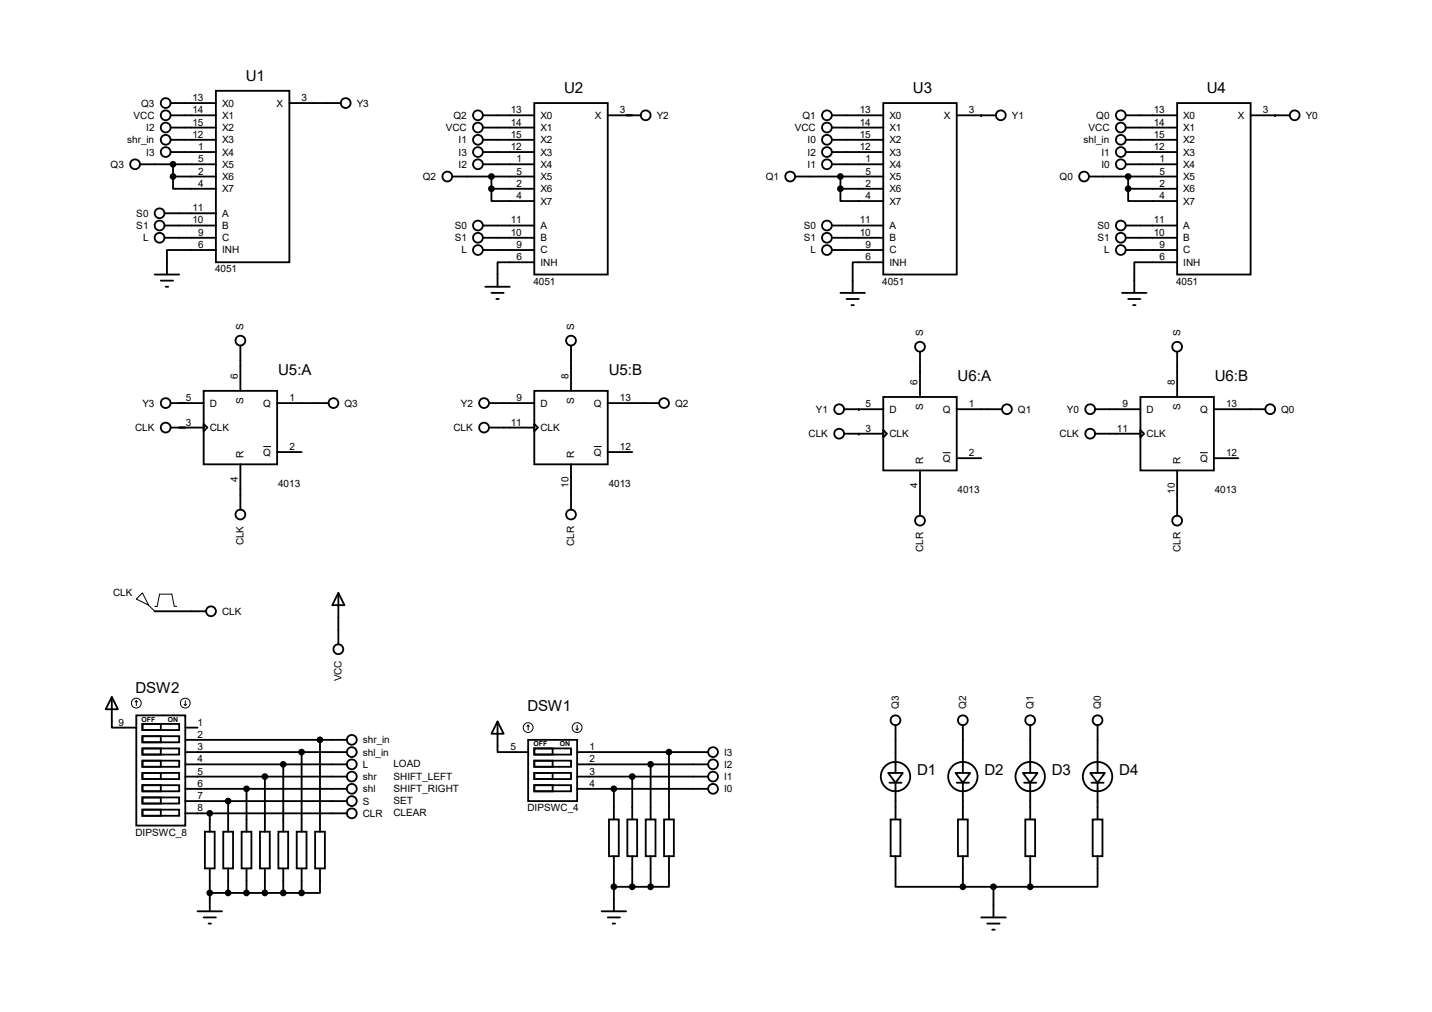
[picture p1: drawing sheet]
<svg xmlns="http://www.w3.org/2000/svg" width="297mm" height="210mm" viewBox="0 0 297 210" stroke-linecap="round" stroke-linejoin="round" font-family="sans-serif">
<g fill="none" stroke="#000" stroke-width=".38">
<path d="M44.8 18.8h15.2v35.6h-15.2zM29 34.1h15.8M35.4 23.9h9.4M35.4 21.4h9.4M35.4 26.5h9.4M35.4 29h9.4M35.4 31.5h9.4M35.9 36.6v2.6h8.9M35.9 36.6h8.9M35.9 34.1v2.5M60 21.4h10.7M93.8 36.6h17"/>
<path d="M100.2 23.9h10.6M100.2 26.5h10.6M100.2 29h10.6M100.2 31.5h10.6M100.2 34.1h10.6M101.9 39.2v2.5h8.9M101.9 39.2h8.9M101.9 36.6v2.6M110.8 21.4h15.3v35.5h-15.3zM126.1 23.9h6.8M164.9 36.6h18.3M172.5 23.9h10.7"/>
<path d="M172.5 26.5h10.7M172.5 29h10.7M172.5 31.5h10.7M172.5 34.1h10.7M174.3 39.2v2.5h8.9M174.3 39.2h8.9M174.3 36.6v2.6M183.2 21.4h15.3v35.5h-15.3zM198.5 23.9h8.1M225.9 36.6h18.3M233.5 23.9h10.7M233.5 26.5h10.7"/>
<path d="M233.5 29h10.7M233.5 31.5h10.7M233.5 34.1h10.7M234 39.2v2.5h10.2M234 39.2h10.2M234 36.6v2.6M244.2 21.4h15.2v35.5h-15.2zM259.4 23.9h8.1M32.1 56.9h5.1M33.4 58.2h2.5M34.1 49.3h10.7M34.1 46.8h10.7"/>
<path d="M34.1 44.2h10.7M34.4 59.5h.5M44.8 51.9h-10.2v5M100.2 49.3h10.6M100.2 46.8h10.6M100.2 51.9h10.6M100.7 59.5h5M110.8 54.4h-7.6v5.1M172.5 49.3h10.7M172.5 46.8h10.7M172.5 51.9h10.7M183.2 54.4h-6.3v6.3"/>
<path d="M233.5 49.3h10.7M233.5 46.8h10.7M233.5 51.9h10.7M244.2 54.4h-8.9v6.3M49.9 71.7v9.4M101.9 60.7h2.6M103 62h.5M118.4 71.7v9.4M174.3 60.7h5.1M175.6 62h2.5M176.6 63.3h.5M190.8 72.9v9.4"/>
<path d="M232.7 60.7h5.1M234 62h2.6M235 63.3h.5M244.2 72.9v9.4M35.4 88.7h6.8M35.4 83.6h6.8M42.2 81.1h15.3v15.2h-15.3zM42.2 87.9l.8 .8-.8 .8zM49.9 96.3v9.4M57.5 83.6h10.7M57.5 93.8h5.1M101.4 88.7h9.4"/>
<path d="M101.4 83.6h9.4M110.8 81.1h15.3v15.2h-15.3zM110.8 87.9l.8 .8-.8 .8zM118.4 96.3v9.4M126.1 83.6h10.6M126.1 93.8h5M175.1 90h8.1M175.1 84.9h8.1M183.2 82.3h15.3v15.3h-15.3zM183.2 89.2l.8 .8-.8 .7zM190.8 97.6v9.4M198.5 84.9h9.4"/>
<path d="M198.5 95h5M227.2 90h9.4M227.2 84.9h9.4M236.6 82.3h15.2v15.3h-15.2zM236.6 89.2l.7 .8-.7 .7zM244.2 97.6v9.4M251.8 84.9h10.7M251.8 95h5.1M32.1 126.8h10.7M70.2 123l1.3 2.5h-2.6zM70.2 123v10.6M23.2 144.6l1.3 2.5h-2.6z"/>
<path d="M23.2 144.6v6.3h5.1M28.3 148.4h10.1v22.8h-10.1zM29.5 150.2h7.7v1.2h-7.7zM29.5 150.2h3.9v1.2h-3.9zM29.5 152.7h7.7v1.3h-7.7zM29.5 152.7h3.9v1.3h-3.9zM29.5 155.2h7.7v1.3h-7.7zM29.5 155.2h3.9v1.3h-3.9zM29.5 157.8h7.7v1.2h-7.7zM29.5 157.8h3.9v1.2h-3.9zM38.4 153.5h33.6M38.4 156h33.6"/>
<path d="M38.4 158.5h33.6M38.4 150.9h2.6M58.8 158.5v14M62.6 156v16.5M66.4 153.5v19M103.2 149.6l1.3 2.6h-2.6zM103.2 149.6v6.4h6.4M109.6 153.5h10.1v12.7h-10.1zM110.8 155.2h7.6v1.3h-7.6zM110.8 155.2h3.8v1.3h-3.8zM110.8 157.8h7.6v1.2h-7.6zM110.8 157.8h3.8v1.2h-3.8z"/>
<path d="M119.7 156h27.2M119.7 158.5h27.2M135 158.5v11.5M138.8 156v14M185.8 150.4v9.9M199.7 150.4v9.9M213.7 150.4v9.9M227.7 150.4v9.9M29.5 160.3h7.7v1.3h-7.7zM29.5 160.3h3.9v1.3h-3.9zM29.5 162.9h7.7v1.2h-7.7zM29.5 162.9h3.9v1.2h-3.9z"/>
<path d="M29.5 165.4h7.7v1.3h-7.7zM29.5 165.4h3.9v1.3h-3.9zM29.5 167.9h7.7v1.3h-7.7zM29.5 167.9h3.9v1.3h-3.9zM38.4 168.7h33.6M38.4 161.1h33.6M38.4 163.6h33.6M38.4 166.2h33.6M42.5 172.5h2v7.6h-2zM43.5 168.7v3.8M46.3 172.5h2v7.6h-2zM47.3 166.2v6.3"/>
<path d="M50.1 172.5h2.1v7.6h-2.1zM51.1 163.6v8.9M53.9 172.5h2.1v7.6h-2.1zM54.9 161.1v11.4M57.7 172.5h2.1v7.6h-2.1zM61.5 172.5h2.1v7.6h-2.1zM65.4 172.5h2v7.6h-2zM110.8 160.3h7.6v1.3h-7.6zM110.8 160.3h3.8v1.3h-3.8zM110.8 162.9h7.6v1.2h-7.6zM110.8 162.9h3.8v1.2h-3.8zM119.7 161.1h27.2"/>
<path d="M119.7 163.6h27.2M126.3 170h2.1v7.6h-2.1zM127.3 163.6v6.4M127.3 177.6v11.4M130.1 170h2.1v7.6h-2.1zM131.1 161.1v8.9M131.1 177.6v6.3M133.9 170h2.1v7.6h-2.1zM135 177.6v6.3M137.7 170h2.1v7.6h-2.1zM138.8 177.6v6.3h-3.8M184.2 160.3h3.1l-1.5 2z"/>
<path d="M184.5 162.3h2.5M184.7 170h2.1v7.6h-2.1zM185.8 177.6v6.3h13.9M185.8 162.3v7.7M198.2 160.3h3l-1.5 2zM198.5 162.3h2.5M198.7 170h2v7.6h-2zM199.7 162.3v7.7M199.7 177.6v6.3M212.2 160.3h3l-1.5 2zM212.4 162.3h2.6M212.7 170h2v7.6h-2z"/>
<path d="M213.7 162.3v7.7M213.7 177.6v6.3M226.1 160.3h3.1l-1.5 2zM226.4 162.3h2.5M226.6 170h2.1v7.6h-2.1zM227.7 177.6v6.3h-14M227.7 162.3v7.7M41 189h5.1M42.2 190.3h2.6M43.3 191.6h.5M43.5 185.2h19.1M43.5 180.1v8.9"/>
<path d="M47.3 180.1v5.1M51.1 180.1v5.1M54.9 180.1v5.1M58.8 180.1v5.1M62.6 180.1v5.1M66.4 180.1v5.1h-3.8M124.8 189h5.1M126.1 190.3h2.5M127.1 191.6h.5M127.3 183.9h7.7M199.7 183.9h14M203.5 190.3h5.1"/>
<path d="M204.8 191.6h2.5M205.8 192.8h.5M206.1 183.9v6.4"/>
<circle cx="28" cy="34.1" r="1.02"/>
<circle cx="34.4" cy="31.5" r="1.02"/>
<circle cx="34.4" cy="29" r="1.02"/>
<circle cx="34.4" cy="21.4" r="1.02"/>
<circle cx="34.4" cy="23.9" r="1.02"/>
<circle cx="34.4" cy="26.5" r="1.02"/>
<circle cx="35.9" cy="34.1" r=".51"/>
<circle cx="35.9" cy="36.6" r=".51"/>
<circle cx="71.7" cy="21.4" r="1.02"/>
<circle cx="92.8" cy="36.6" r="1.02"/>
<circle cx="99.1" cy="31.5" r="1.02"/>
<circle cx="99.1" cy="34.1" r="1.02"/>
<circle cx="99.1" cy="29" r="1.02"/>
<circle cx="99.1" cy="23.9" r="1.02"/>
<circle cx="99.1" cy="26.5" r="1.02"/>
<circle cx="101.9" cy="36.6" r=".51"/>
<circle cx="101.9" cy="39.2" r=".51"/>
<circle cx="133.9" cy="23.9" r="1.02"/>
<circle cx="163.9" cy="36.6" r="1.02"/>
<circle cx="171.5" cy="29" r="1.02"/>
<circle cx="171.5" cy="23.9" r="1.02"/>
<circle cx="171.5" cy="26.5" r="1.02"/>
<circle cx="171.5" cy="34.1" r="1.02"/>
<circle cx="171.5" cy="31.5" r="1.02"/>
<circle cx="174.3" cy="36.6" r=".51"/>
<circle cx="174.3" cy="39.2" r=".51"/>
<circle cx="207.6" cy="23.9" r="1.02"/>
<circle cx="224.9" cy="36.6" r="1.02"/>
<circle cx="232.5" cy="31.5" r="1.02"/>
<circle cx="232.5" cy="26.5" r="1.02"/>
<circle cx="232.5" cy="23.9" r="1.02"/>
<circle cx="232.5" cy="34.1" r="1.02"/>
<circle cx="232.5" cy="29" r="1.02"/>
<circle cx="234" cy="39.2" r=".51"/>
<circle cx="234" cy="36.6" r=".51"/>
<circle cx="268.6" cy="23.9" r="1.02"/>
<circle cx="33.1" cy="46.8" r="1.02"/>
<circle cx="33.1" cy="49.3" r="1.02"/>
<circle cx="33.1" cy="44.2" r="1.02"/>
<circle cx="99.1" cy="51.9" r="1.02"/>
<circle cx="99.1" cy="49.3" r="1.02"/>
<circle cx="99.1" cy="46.8" r="1.02"/>
<circle cx="171.5" cy="46.8" r="1.02"/>
<circle cx="171.5" cy="51.9" r="1.02"/>
<circle cx="171.5" cy="49.3" r="1.02"/>
<circle cx="232.5" cy="46.8" r="1.02"/>
<circle cx="232.5" cy="51.9" r="1.02"/>
<circle cx="232.5" cy="49.3" r="1.02"/>
<circle cx="49.9" cy="70.7" r="1.02"/>
<circle cx="118.4" cy="70.7" r="1.02"/>
<circle cx="190.8" cy="71.9" r="1.02"/>
<circle cx="244.2" cy="71.9" r="1.02"/>
<circle cx="34.4" cy="88.7" r="1.02"/>
<circle cx="34.4" cy="83.6" r="1.02"/>
<circle cx="69.2" cy="83.6" r="1.02"/>
<circle cx="100.4" cy="83.6" r="1.02"/>
<circle cx="100.4" cy="88.7" r="1.02"/>
<circle cx="137.7" cy="83.6" r="1.02"/>
<circle cx="174.1" cy="90" r="1.02"/>
<circle cx="174.1" cy="84.9" r="1.02"/>
<circle cx="208.9" cy="84.9" r="1.02"/>
<circle cx="226.1" cy="90" r="1.02"/>
<circle cx="226.1" cy="84.9" r="1.02"/>
<circle cx="263.5" cy="84.9" r="1.02"/>
<circle cx="49.9" cy="106.7" r="1.02"/>
<circle cx="118.4" cy="106.7" r="1.02"/>
<circle cx="190.8" cy="108" r="1.02"/>
<circle cx="244.2" cy="108" r="1.02"/>
<circle cx="43.8" cy="126.8" r="1.02"/>
<circle cx="70.2" cy="134.7" r="1.02"/>
<circle cx="58.8" cy="158.5" r=".51"/>
<circle cx="62.6" cy="156" r=".51"/>
<circle cx="66.4" cy="153.5" r=".51"/>
<circle cx="73" cy="153.5" r="1.02"/>
<circle cx="73" cy="156" r="1.02"/>
<circle cx="73" cy="158.5" r="1.02"/>
<circle cx="135" cy="158.5" r=".51"/>
<circle cx="138.8" cy="156" r=".51"/>
<circle cx="147.9" cy="158.5" r="1.02"/>
<circle cx="147.9" cy="156" r="1.02"/>
<circle cx="185.8" cy="149.4" r="1.02"/>
<circle cx="199.7" cy="149.4" r="1.02"/>
<circle cx="213.7" cy="149.4" r="1.02"/>
<circle cx="227.7" cy="149.4" r="1.02"/>
<circle cx="43.5" cy="168.7" r=".51"/>
<circle cx="47.3" cy="166.2" r=".51"/>
<circle cx="51.1" cy="163.6" r=".51"/>
<circle cx="54.9" cy="161.1" r=".51"/>
<circle cx="73" cy="161.1" r="1.02"/>
<circle cx="73" cy="166.2" r="1.02"/>
<circle cx="73" cy="163.6" r="1.02"/>
<circle cx="73" cy="168.7" r="1.02"/>
<circle cx="127.3" cy="163.6" r=".51"/>
<circle cx="131.1" cy="161.1" r=".51"/>
<circle cx="147.9" cy="163.6" r="1.02"/>
<circle cx="147.9" cy="161.1" r="1.02"/>
<circle cx="185.8" cy="161.1" r="3"/>
<circle cx="199.7" cy="161.1" r="3"/>
<circle cx="213.7" cy="161.1" r="3"/>
<circle cx="227.7" cy="161.1" r="3"/>
<circle cx="43.5" cy="185.2" r=".51"/>
<circle cx="47.3" cy="185.2" r=".51"/>
<circle cx="51.1" cy="185.2" r=".51"/>
<circle cx="54.9" cy="185.2" r=".51"/>
<circle cx="58.8" cy="185.2" r=".51"/>
<circle cx="62.6" cy="185.2" r=".51"/>
<circle cx="127.3" cy="183.9" r=".51"/>
<circle cx="131.1" cy="183.9" r=".51"/>
<circle cx="135" cy="183.9" r=".51"/>
<circle cx="199.7" cy="183.9" r=".51"/>
<circle cx="206.1" cy="183.9" r=".51"/>
<circle cx="213.7" cy="183.9" r=".51"/>
</g>
<g fill="#000">
<circle cx="35.9" cy="34.1" r=".51"/>
<circle cx="35.9" cy="36.6" r=".51"/>
<circle cx="101.9" cy="36.6" r=".51"/>
<circle cx="101.9" cy="39.2" r=".51"/>
<circle cx="174.3" cy="36.6" r=".51"/>
<circle cx="174.3" cy="39.2" r=".51"/>
<circle cx="203.5" cy="23.9" r=".19"/>
<circle cx="234" cy="39.2" r=".51"/>
<circle cx="234" cy="36.6" r=".51"/>
<circle cx="264.5" cy="23.9" r=".19"/>
<circle cx="178.1" cy="84.9" r=".19"/>
<circle cx="178.1" cy="90" r=".19"/>
<circle cx="58.8" cy="158.5" r=".51"/>
<circle cx="62.6" cy="156" r=".51"/>
<circle cx="66.4" cy="153.5" r=".51"/>
<circle cx="135" cy="158.5" r=".51"/>
<circle cx="138.8" cy="156" r=".51"/>
<circle cx="43.5" cy="168.7" r=".51"/>
<circle cx="47.3" cy="166.2" r=".51"/>
<circle cx="51.1" cy="163.6" r=".51"/>
<circle cx="54.9" cy="161.1" r=".51"/>
<circle cx="127.3" cy="163.6" r=".51"/>
<circle cx="131.1" cy="161.1" r=".51"/>
<circle cx="43.5" cy="185.2" r=".51"/>
<circle cx="47.3" cy="185.2" r=".51"/>
<circle cx="51.1" cy="185.2" r=".51"/>
<circle cx="54.9" cy="185.2" r=".51"/>
<circle cx="58.8" cy="185.2" r=".51"/>
<circle cx="62.6" cy="185.2" r=".51"/>
<circle cx="127.3" cy="183.9" r=".51"/>
<circle cx="131.1" cy="183.9" r=".51"/>
<circle cx="135" cy="183.9" r=".51"/>
<circle cx="199.7" cy="183.9" r=".51"/>
<circle cx="206.1" cy="183.9" r=".51"/>
<circle cx="213.7" cy="183.9" r=".51"/>
</g>
<g fill="none" stroke="#000" stroke-width=".21">
<path d="M54.6 92.6h1.6M123.2 92.6h1.6M195.6 93.9h1.6M248.9 93.9h1.6M28.3 124.2l1.2-1.2 1.3 2.5zM30.8 125.5l1.3 1.3M32.1 125.8h.5l.5-2.6h2.5l.5 2.6h.6M28.3 145.3l-.3 .3M28.3 145.3l.2 .3M28.3 145.3v1M38.2 146.1l.2 .2M38.4 145.3v1"/>
<path d="M38.7 146.1l-.3 .2M109.6 150.4l-.3 .3M109.6 150.4l.2 .3M109.6 150.4v1M119.5 151.2l.2 .2M119.7 150.4v1M120 151.2l-.3 .2"/>
<circle cx="28.3" cy="145.8" r="1.02"/>
<circle cx="38.4" cy="145.8" r="1.02"/>
<circle cx="109.6" cy="150.9" r="1.02"/>
<circle cx="119.7" cy="150.9" r="1.02"/>
</g>
<g font-size="3.1">
<text x="51" y="16.7">U1</text>
<text x="117" y="19.3">U2</text>
<text x="189.4" y="19.3">U3</text>
<text x="250.3" y="19.3">U4</text>
<text x="57.7" y="77.7">U5:A</text>
<text x="126.3" y="77.7">U5:B</text>
<text x="198.6" y="79">U6:A</text>
<text x="252" y="79">U6:B</text>
<text x="28.1" y="143.7">DSW2</text>
<text x="109.4" y="147.5">DSW1</text>
<text x="190.2" y="160.7">D1</text>
<text x="204.2" y="160.7">D2</text>
<text x="218.2" y="160.7">D3</text>
<text x="232.2" y="160.7">D4</text>
</g>
<g font-size="2.1">
<text x="29.3" y="22.1">Q3</text>
<text x="39.9" y="21">13</text>
<text x="39.9" y="23.5">14</text>
<text x="46.1" y="22.1">X0</text>
<text x="57.4" y="22.1">X</text>
<text x="62.6" y="21">3</text>
<text x="74" y="22.1">Y3</text>
<text x="106" y="23.5">13</text>
<text x="128.6" y="23.5">3</text>
<text x="178.3" y="23.5">13</text>
<text x="201" y="23.5">3</text>
<text x="239.3" y="23.5">13</text>
<text x="262" y="23.5">3</text>
<text x="26.4" y="29.7">shr_in</text>
<text x="27.7" y="24.6">VCC</text>
<text x="30.3" y="27.2">I2</text>
<text x="39.9" y="26">15</text>
<text x="39.9" y="28.6">12</text>
<text x="46.1" y="24.6">X1</text>
<text x="46.1" y="27.2">X2</text>
<text x="46.1" y="29.7">X3</text>
<text x="92.5" y="27.2">VCC</text>
<text x="94.1" y="24.6">Q2</text>
<text x="95.1" y="29.7">I1</text>
<text x="106" y="26">14</text>
<text x="106" y="28.6">15</text>
<text x="112.1" y="24.6">X0</text>
<text x="112.1" y="27.2">X1</text>
<text x="112.1" y="29.7">X2</text>
<text x="123.4" y="24.6">X</text>
<text x="136.2" y="24.6">Y2</text>
<text x="164.8" y="27.2">VCC</text>
<text x="166.5" y="24.6">Q1</text>
<text x="167.5" y="29.7">I0</text>
<text x="178.3" y="26">14</text>
<text x="178.3" y="28.6">15</text>
<text x="184.5" y="24.6">X0</text>
<text x="184.5" y="27.2">X1</text>
<text x="184.5" y="29.7">X2</text>
<text x="195.8" y="24.6">X</text>
<text x="209.9" y="24.6">Y1</text>
<text x="224.7" y="29.7">shl_in</text>
<text x="225.8" y="27.2">VCC</text>
<text x="227.4" y="24.6">Q0</text>
<text x="239.3" y="26">14</text>
<text x="239.3" y="28.6">15</text>
<text x="245.4" y="24.6">X0</text>
<text x="245.4" y="27.2">X1</text>
<text x="245.4" y="29.7">X2</text>
<text x="256.7" y="24.6">X</text>
<text x="270.8" y="24.6">Y0</text>
<text x="22.9" y="34.8">Q3</text>
<text x="30.3" y="32.3">I3</text>
<text x="41.1" y="31.1">1</text>
<text x="41.1" y="33.7">5</text>
<text x="46.1" y="32.3">X4</text>
<text x="46.1" y="34.8">X5</text>
<text x="95.1" y="32.3">I3</text>
<text x="95.1" y="34.8">I2</text>
<text x="106" y="31.1">12</text>
<text x="107.1" y="33.7">1</text>
<text x="112.1" y="32.3">X3</text>
<text x="112.1" y="34.8">X4</text>
<text x="167.5" y="32.3">I2</text>
<text x="167.5" y="34.8">I1</text>
<text x="178.3" y="31.1">12</text>
<text x="179.5" y="33.7">1</text>
<text x="184.5" y="32.3">X3</text>
<text x="184.5" y="34.8">X4</text>
<text x="228.5" y="32.3">I1</text>
<text x="228.5" y="34.8">I0</text>
<text x="239.3" y="31.1">12</text>
<text x="240.5" y="33.7">1</text>
<text x="245.4" y="32.3">X3</text>
<text x="245.4" y="34.8">X4</text>
<text x="41.1" y="36.2">2</text>
<text x="41.1" y="38.7">4</text>
<text x="46.1" y="37.3">X6</text>
<text x="46.1" y="39.9">X7</text>
<text x="87.7" y="37.3">Q2</text>
<text x="107.1" y="36.2">5</text>
<text x="107.1" y="38.7">2</text>
<text x="107.1" y="41.3">4</text>
<text x="112.1" y="37.3">X5</text>
<text x="112.1" y="39.9">X6</text>
<text x="158.8" y="37.3">Q1</text>
<text x="179.5" y="36.2">5</text>
<text x="179.5" y="38.7">2</text>
<text x="179.5" y="41.3">4</text>
<text x="184.5" y="37.3">X5</text>
<text x="184.5" y="39.9">X6</text>
<text x="219.8" y="37.3">Q0</text>
<text x="240.5" y="36.2">5</text>
<text x="240.5" y="38.7">2</text>
<text x="240.5" y="41.3">4</text>
<text x="245.4" y="37.3">X5</text>
<text x="245.4" y="39.9">X6</text>
<text x="28.3" y="47.5">S1</text>
<text x="28.3" y="45">S0</text>
<text x="39.9" y="43.8">11</text>
<text x="39.9" y="46.4">10</text>
<text x="46.1" y="45">A</text>
<text x="46.1" y="47.5">B</text>
<text x="94.3" y="47.5">S0</text>
<text x="106" y="46.4">11</text>
<text x="112.1" y="42.4">X7</text>
<text x="112.1" y="47.5">A</text>
<text x="166.7" y="47.5">S0</text>
<text x="178.3" y="46.4">11</text>
<text x="184.5" y="42.4">X7</text>
<text x="184.5" y="47.5">A</text>
<text x="227.7" y="47.5">S0</text>
<text x="239.3" y="46.4">11</text>
<text x="245.4" y="42.4">X7</text>
<text x="245.4" y="47.5">A</text>
<text x="29.7" y="50">L</text>
<text x="41.1" y="48.9">9</text>
<text x="41.1" y="51.4">6</text>
<text x="46.1" y="50">C</text>
<text x="46.1" y="52.6">INH</text>
<text x="94.3" y="50">S1</text>
<text x="95.7" y="52.6">L</text>
<text x="106" y="48.9">10</text>
<text x="107.1" y="51.4">9</text>
<text x="107.1" y="54">6</text>
<text x="112.1" y="50">B</text>
<text x="112.1" y="52.6">C</text>
<text x="166.7" y="50">S1</text>
<text x="168.1" y="52.6">L</text>
<text x="178.3" y="48.9">10</text>
<text x="179.5" y="51.4">9</text>
<text x="179.5" y="54">6</text>
<text x="184.5" y="50">B</text>
<text x="184.5" y="52.6">C</text>
<text x="227.7" y="50">S1</text>
<text x="229.1" y="52.6">L</text>
<text x="239.3" y="48.9">10</text>
<text x="240.5" y="51.4">9</text>
<text x="240.5" y="54">6</text>
<text x="245.4" y="50">B</text>
<text x="245.4" y="52.6">C</text>
<text x="44.6" y="56.5">4051</text>
<text x="110.7" y="59.1">4051</text>
<text x="112.1" y="55.1">INH</text>
<text x="183" y="59.1">4051</text>
<text x="184.5" y="55.1">INH</text>
<text x="244" y="59.1">4051</text>
<text x="245.4" y="55.1">INH</text>
<text x="50.5" y="68.4" transform="rotate(-90 50.5 68.4)">S</text>
<text x="119.1" y="68.4" transform="rotate(-90 119.1 68.4)">S</text>
<text x="191.5" y="69.6" transform="rotate(-90 191.5 69.6)">S</text>
<text x="244.9" y="69.6" transform="rotate(-90 244.9 69.6)">S</text>
<text x="38.6" y="83.2">5</text>
<text x="49.4" y="78.5" transform="rotate(-90 49.4 78.5)">6</text>
<text x="50.5" y="83.7" transform="rotate(-90 50.5 83.7)">S</text>
<text x="60" y="83.2">1</text>
<text x="107.1" y="83.2">9</text>
<text x="117.9" y="78.5" transform="rotate(-90 117.9 78.5)">8</text>
<text x="119.1" y="83.7" transform="rotate(-90 119.1 83.7)">S</text>
<text x="128.6" y="83.2">13</text>
<text x="190.3" y="79.8" transform="rotate(-90 190.3 79.8)">6</text>
<text x="243.7" y="79.8" transform="rotate(-90 243.7 79.8)">8</text>
<text x="28" y="89.4">CLK</text>
<text x="29.5" y="84.3">Y3</text>
<text x="38.6" y="88.3">3</text>
<text x="43.5" y="84.3">D</text>
<text x="43.5" y="89.4">CLK</text>
<text x="54.6" y="84.3">Q</text>
<text x="71.5" y="84.3">Q3</text>
<text x="94.1" y="89.4">CLK</text>
<text x="95.6" y="84.3">Y2</text>
<text x="106" y="88.3">11</text>
<text x="112.1" y="84.3">D</text>
<text x="112.1" y="89.4">CLK</text>
<text x="123.2" y="84.3">Q</text>
<text x="140" y="84.3">Q2</text>
<text x="169.2" y="85.6">Y1</text>
<text x="179.5" y="84.5">5</text>
<text x="179.5" y="89.5">3</text>
<text x="184.5" y="85.6">D</text>
<text x="191.5" y="85" transform="rotate(-90 191.5 85)">S</text>
<text x="195.6" y="85.6">Q</text>
<text x="201" y="84.5">1</text>
<text x="211.2" y="85.6">Q1</text>
<text x="221.3" y="85.6">Y0</text>
<text x="231.7" y="89.5">11</text>
<text x="232.9" y="84.5">9</text>
<text x="237.8" y="85.6">D</text>
<text x="244.9" y="85" transform="rotate(-90 244.9 85)">S</text>
<text x="248.9" y="85.6">Q</text>
<text x="254.3" y="84.5">13</text>
<text x="265.8" y="85.6">Q0</text>
<text x="50.5" y="95" transform="rotate(-90 50.5 95)">R</text>
<text x="54.6" y="94.5">Q</text>
<text x="60" y="93.3">2</text>
<text x="119.1" y="95" transform="rotate(-90 119.1 95)">R</text>
<text x="123.2" y="94.5">Q</text>
<text x="128.6" y="93.3">12</text>
<text x="167.7" y="90.7">CLK</text>
<text x="184.5" y="90.7">CLK</text>
<text x="195.6" y="95.8">Q</text>
<text x="201" y="94.6">2</text>
<text x="219.8" y="90.7">CLK</text>
<text x="237.8" y="90.7">CLK</text>
<text x="248.9" y="95.8">Q</text>
<text x="254.3" y="94.6">12</text>
<text x="49.4" y="100" transform="rotate(-90 49.4 100)">4</text>
<text x="57.7" y="101">4013</text>
<text x="117.9" y="101.2" transform="rotate(-90 117.9 101.2)">10</text>
<text x="126.3" y="101">4013</text>
<text x="190.3" y="101.3" transform="rotate(-90 190.3 101.3)">4</text>
<text x="191.5" y="96.3" transform="rotate(-90 191.5 96.3)">R</text>
<text x="244.9" y="96.3" transform="rotate(-90 244.9 96.3)">R</text>
<text x="198.6" y="102.2">4013</text>
<text x="243.7" y="102.4" transform="rotate(-90 243.7 102.4)">10</text>
<text x="252" y="102.2">4013</text>
<text x="50.5" y="113.1" transform="rotate(-90 50.5 113.1)">CLK</text>
<text x="119.1" y="113.2" transform="rotate(-90 119.1 113.2)">CLR</text>
<text x="191.5" y="114.5" transform="rotate(-90 191.5 114.5)">CLR</text>
<text x="244.9" y="114.5" transform="rotate(-90 244.9 114.5)">CLR</text>
<text x="23.4" y="123.7">CLK</text>
<text x="46.1" y="127.5">CLK</text>
<text x="70.9" y="141.4" transform="rotate(-90 70.9 141.4)">VCC</text>
<text x="186.4" y="147.1" transform="rotate(-90 186.4 147.1)">Q3</text>
<text x="200.4" y="147.1" transform="rotate(-90 200.4 147.1)">Q2</text>
<text x="214.4" y="147.1" transform="rotate(-90 214.4 147.1)">Q1</text>
<text x="228.3" y="147.1" transform="rotate(-90 228.3 147.1)">Q0</text>
<text x="24.6" y="150.5">9</text>
<text x="41" y="150.5">1</text>
<text x="41" y="153">2</text>
<text x="41" y="155.6">3</text>
<text x="75.3" y="154.2">shr_in</text>
<text x="105.9" y="155.6">5</text>
<text x="122.3" y="155.6">1</text>
<text x="41" y="158.1">4</text>
<text x="41" y="160.7">5</text>
<text x="75.3" y="156.7">shl_in</text>
<text x="75.3" y="159.3">L</text>
<text x="75.3" y="161.8">shr</text>
<text x="81.6" y="159.2">LOAD</text>
<text x="81.6" y="161.7">SHIFT_LEFT</text>
<text x="122.3" y="158.1">2</text>
<text x="122.3" y="160.7">3</text>
<text x="150.2" y="161.8">I1</text>
<text x="150.2" y="159.3">I2</text>
<text x="150.2" y="156.7">I3</text>
<text x="41" y="163.2">6</text>
<text x="41" y="165.7">7</text>
<text x="75.3" y="166.9">S</text>
<text x="75.3" y="164.3">shl</text>
<text x="81.6" y="166.8">SET</text>
<text x="81.6" y="164.3">SHIFT_RIGHT</text>
<text x="122.3" y="163.2">4</text>
<text x="150.2" y="164.3">I0</text>
<text x="28.1" y="173.3">DIPSWC_8</text>
<text x="41" y="168.3">8</text>
<text x="75.3" y="169.4">CLR</text>
<text x="81.6" y="169.3">CLEAR</text>
<text x="109.4" y="168.2">DIPSWC_4</text>
</g>
<g font-size="1.4">
<text x="29.4" y="149.7">OFF</text>
<text x="34.8" y="149.7">ON</text>
<text x="110.7" y="154.8">OFF</text>
<text x="116.1" y="154.8">ON</text>
</g>
</svg>
